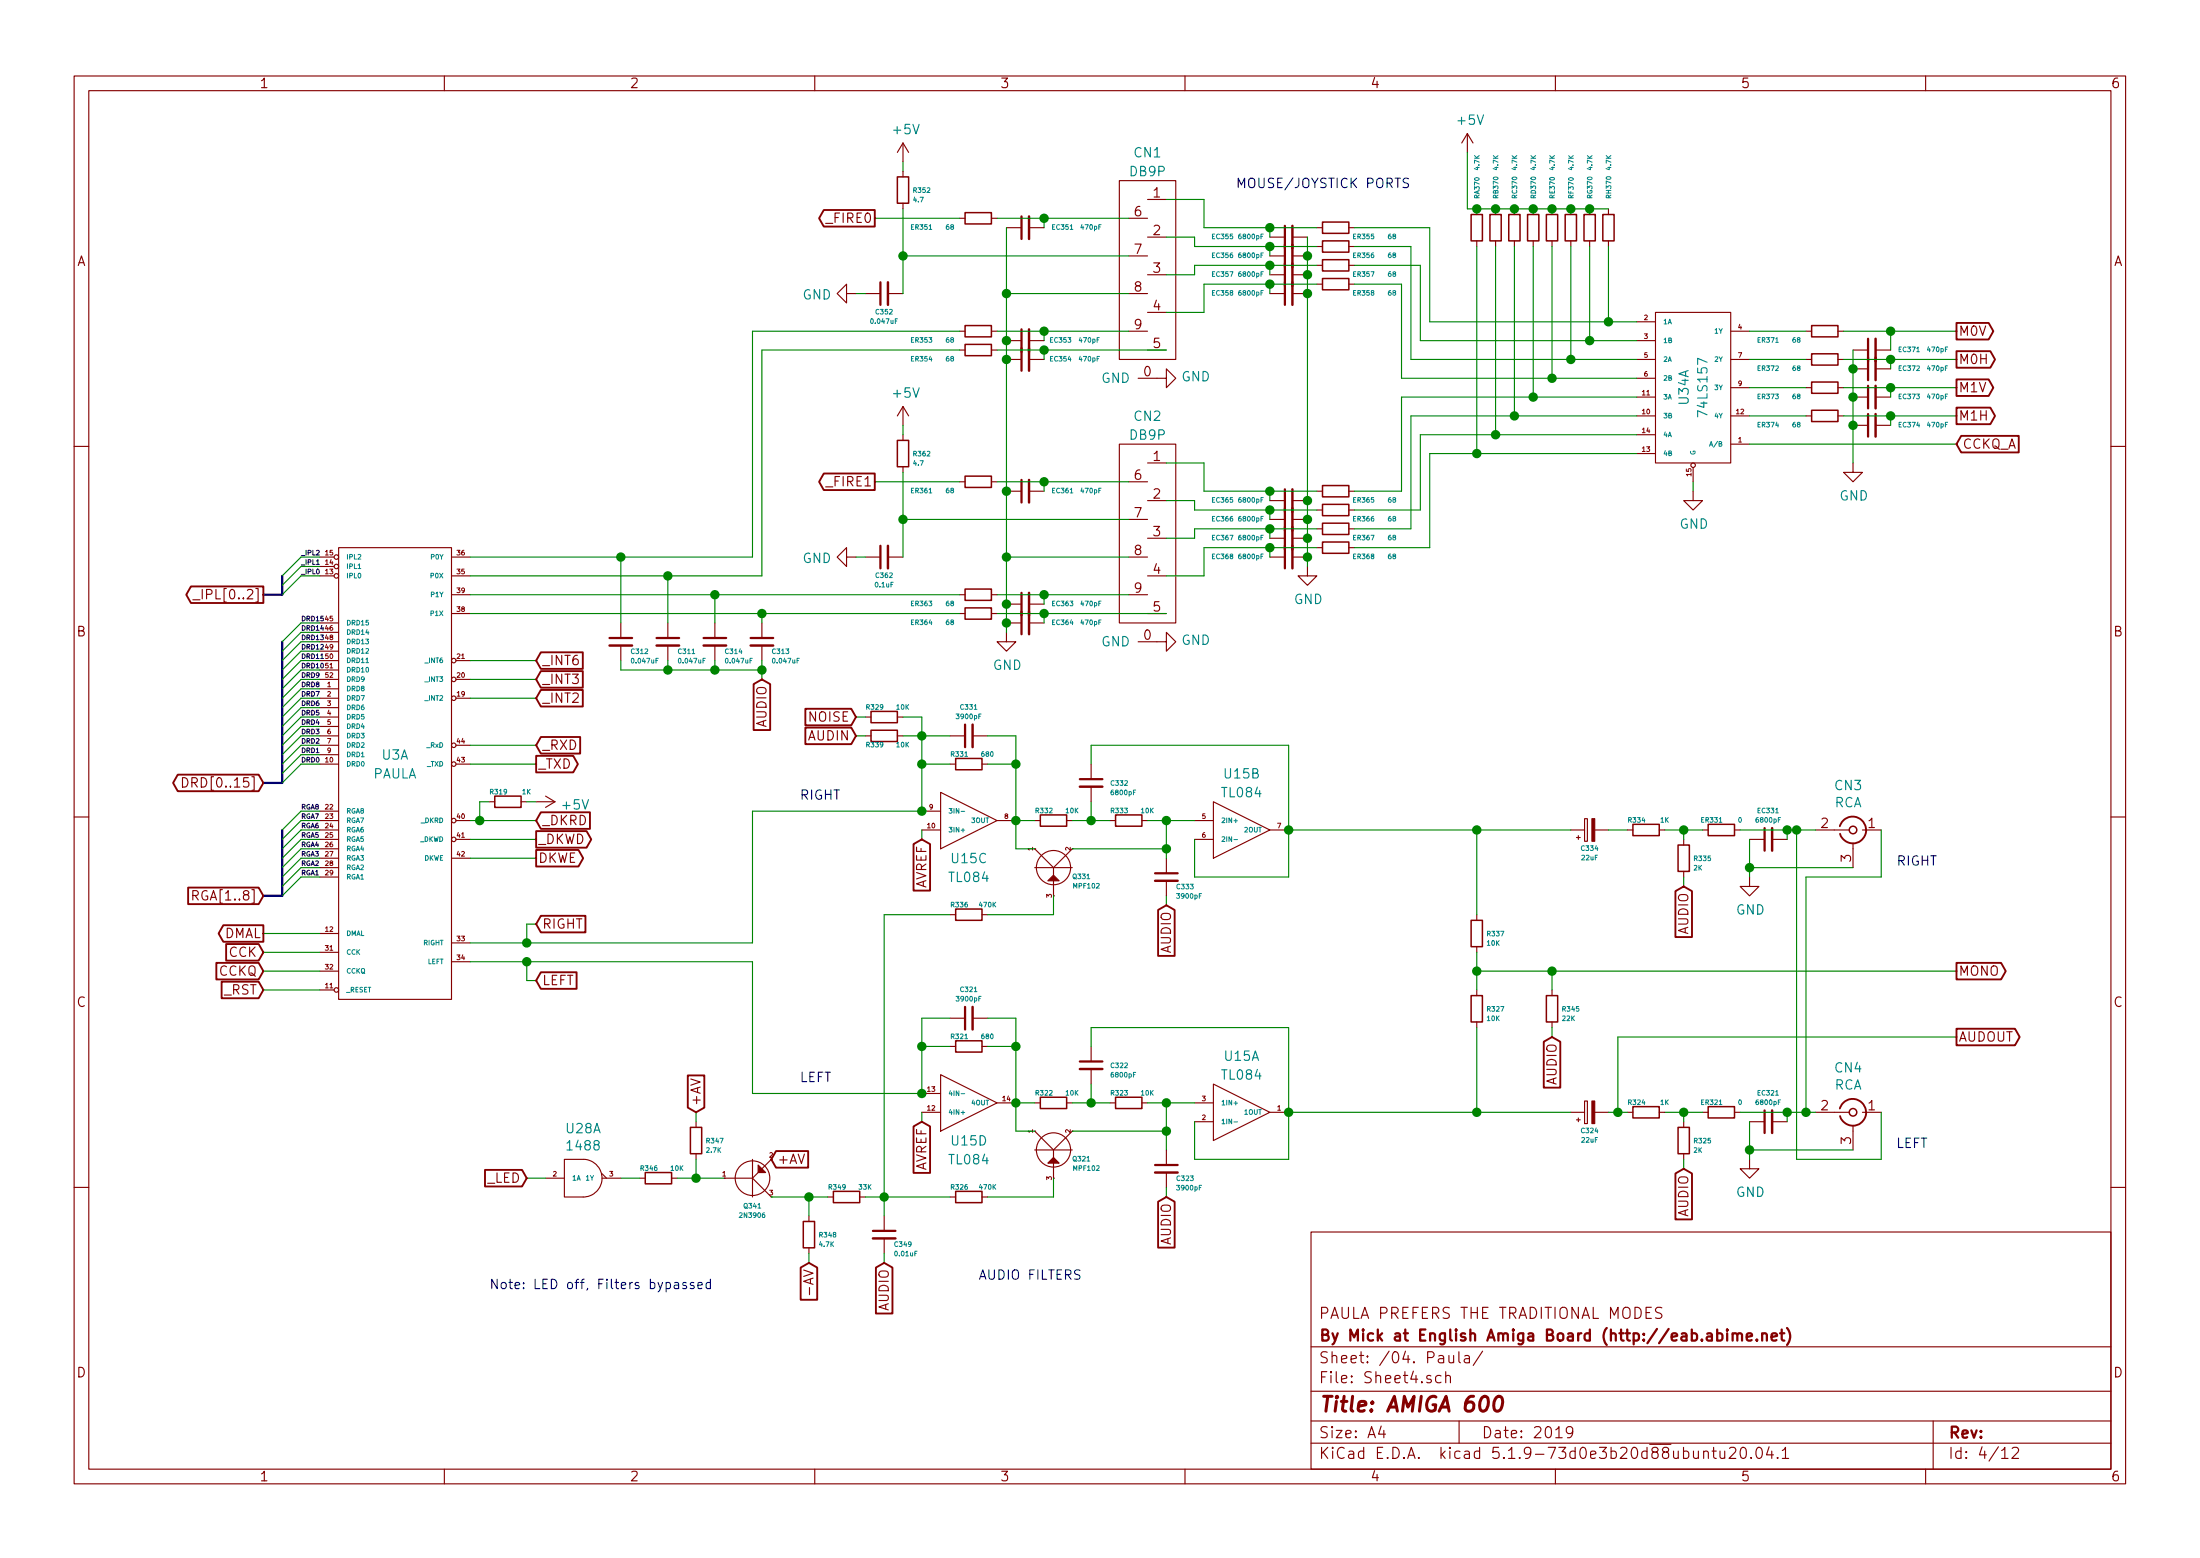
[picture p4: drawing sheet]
<svg xmlns="http://www.w3.org/2000/svg" width="297mm" height="210mm" viewBox="0 0 297 210" stroke-linecap="round" stroke-linejoin="round" font-family="sans-serif">
<g fill="none" stroke="#840000" stroke-width=".15">
<path d="M10 10.3h277v189.9h-277zM12 12.2h273v186.1h-273zM60 10.3v1.9M110 10.3v1.9M121.9 19.3v2.5M121.9 19.3l-.7 1.3M121.9 19.3l.8 1.3M160 10.3v1.9M198.1 18l-.7 1.3M198.1 18v2.6M198.1 18l.8 1.3M210 10.3v1.9"/>
<path d="M260 10.3v1.9M114.3 39.6v-1.3l-1.3 1.3 1.3 1.3v-1.3h1.3M116.8 39.6h2.1M119.9 39.6h2M121.9 23.1v.8M121.9 27.4v.8M129.5 29.5h.8M133.9 29.5h.7M135.9 30.7h2M138.9 30.7h2.1M151.1 24.4h7.6v24.1h-7.6zM152.4 34.5h2.5"/>
<path d="M152.4 29.5h2.5M152.4 39.6h2.5M154.9 37.1h2.6M154.9 32h2.6M154.9 26.9h2.6M171.4 37.1h2.1M171.4 34.5h2.1M171.4 32h2.1M171.4 39.6h2.1M174.5 37.1h2M174.5 34.5h2M174.5 32h2"/>
<path d="M174.5 39.6h2M177.8 38.3h.8M177.8 35.8h.8M177.8 33.3h.8M177.8 30.7h.8M182.1 38.3h.8M182.1 35.8h.8M182.1 33.3h.8M182.1 30.7h.8M199.4 28.2v.8M199.4 32.5v.8M201.9 28.2v.8"/>
<path d="M201.9 32.5v.8M204.5 28.2v.8M204.5 32.5v.8M207 28.2v.8M207 32.5v.8M209.5 28.2v.8M209.5 32.5v.8M212.1 28.2v.8M212.1 32.5v.8M214.6 28.2v.8M214.6 32.5v.8M217.2 28.2v.8"/>
<path d="M217.2 32.5v.8M121.9 54.9v2.5M121.9 58.7v.7M121.9 54.9l-.7 1.2M121.9 54.9l.8 1.2M129.5 47.2h.8M129.5 44.7h.8M133.9 47.2h.7M133.9 44.7h.7M135.9 48.5h2M135.9 46h2M138.9 48.5h2.1"/>
<path d="M138.9 46h2.1M151.1 59.9h7.6v24.2h-7.6zM152.4 44.7h2.5M153.7 51h3.8v-1.2l1.2 1.2-1.2 1.3v-1.3M154.9 47.2h2.6M154.9 42.2h2.6M221 53.6h2.5M221 48.5h2.5M221 56.1h2.5M221 51h2.5M221 46h2.5M221 58.7h2.5"/>
<path d="M221 43.4h2.5M223.5 42.2h10.2v20.3h-10.2zM233.7 44.7h2.5M233.7 48.5h2.5M233.7 52.3h2.5M233.7 56.1h2.5M233.7 59.9h2.5M243.8 44.7h.8M243.8 48.5h.8M243.8 52.3h.8M243.8 56.1h.8M248.2 44.7h.7"/>
<path d="M248.2 48.5h.7M248.2 52.3h.7M248.2 56.1h.7M250.2 49.8h2M250.2 47.2h2M250.2 57.4h2M250.2 53.6h2M253.2 49.8h2.1M253.2 47.2h2.1M253.2 57.4h2.1M253.2 53.6h2.1M10 60.2h2"/>
<path d="M43.2 75.2h1.9M43.2 77.7h1.9M43.2 76.4h1.9M45.7 73.9h15.3v61h-15.3zM61 75.2h2.5M61 77.7h2.5M114.3 75.2v-1.3l-1.3 1.3 1.3 1.2v-1.2h1.3M116.8 75.2h2.1M119.9 75.2h2M121.9 63v.7M129.5 65h.8M133.9 65h.7"/>
<path d="M135.9 66.3h2M138.9 66.3h2.1M152.4 75.2h2.5M152.4 70.1h2.5M152.4 65h2.5M154.9 72.6h2.6M154.9 67.6h2.6M154.9 62.5h2.6M154.9 77.7h2.6M171.4 75.2h2.1M171.4 72.6h2.1M171.4 70.1h2.1"/>
<path d="M171.4 67.6h2.1M174.5 75.2h2M174.5 72.6h2M174.5 70.1h2M174.5 67.6h2M176.5 76.4v1.3h1.3l-1.3 1.3-1.2-1.3h1.2M177.8 66.3h.8M177.8 73.9h.8M177.8 71.4h.8M177.8 68.8h.8M182.1 66.3h.8M182.1 73.9h.8"/>
<path d="M182.1 71.4h.8M182.1 68.8h.8M221 61.2h2.5M228.6 66.3v1.3h1.3l-1.3 1.2-1.3-1.2h1.3M228.6 63.1v1.9M250.2 62.5v1.2h1.3l-1.3 1.3-1.3-1.3h1.3M285 60.2h2M26 80.9h1M43.2 99.3h2.5M43.2 96.8h2.5M43.2 84.1h2.5M43.2 86.6h2.5"/>
<path d="M43.2 93h2.5M43.2 94.2h2.5M43.2 91.7h2.5M43.2 89.1h2.5M43.2 95.5h2.5M43.2 85.3h2.5M43.2 87.9h2.5M43.2 98h2.5M43.2 90.4h2.5M61 82.8h2.5M61 80.3h2.5M61.6 94.2h1.9"/>
<path d="M61.6 91.7h1.9M61.6 89.1h1.9M83.8 84.1v2M83.8 87.1v2M90.2 84.1v2M90.2 87.1v2M96.5 84.1v2M96.5 87.1v2M102.9 84.1v2M102.9 87.1v2M116.8 99.3h.8M116.8 96.8h.8"/>
<path d="M121.2 99.3h.7M121.2 96.8h.7M128.3 99.3h2M129.5 82.8h.8M129.5 80.3h.8M131.3 99.3h2M133.9 82.8h.7M133.9 80.3h.7M135.9 85.3v1.3h1.3l-1.3 1.3-1.3-1.3h1.3M135.9 81.5h2M135.9 84.1h2M138.9 81.5h2.1"/>
<path d="M138.9 84.1h2.1M152.4 80.3h2.5M153.7 86.6h3.8v-1.3l1.2 1.3-1.2 1.3v-1.3M154.9 82.8h2.6M10 110.3h2M24.6 104.9a.64 .64 0 0 1 .8 .7 .64 .64 0 0 1-.8 .6zM43.2 110.7h2.5M43.2 103.1h2.5M43.2 113.3h2.5M43.2 112h2.5M43.2 109.5h2.5M43.2 114.5h2.5"/>
<path d="M43.2 115.8h2.5M43.2 117.1h2.5M43.2 118.4h2.5M43.2 100.6h2.5M43.2 101.8h2.5M61 115.8h2.5M61.6 110.7h1.9M61.6 103.1h1.9M61.6 113.3h1.9M61.6 100.6h1.9M66 108.2h.8M70.4 108.2h.7"/>
<path d="M72.4 108.2h2.5M73.7 107.4l1.2 .8M74.9 108.2l-1.2 .8M124.5 112h2.5M124.5 109.5h2.5M127 106.9l7.6 3.8-7.6 3.8zM128.3 103.1h.7M132.6 103.1h.7M134.6 110.7h2.6M139.7 117.1h5.1zM139.7 110.7h.8M139.7 114.5l2.5 2.6"/>
<path d="M142.2 117.1v3.8M144 110.7h.8M144.8 114.5l-2.6 2.6M147.3 103.1v2.1M147.3 106.2v2M149.9 110.7h.7M154.2 110.7h.7M157.5 115.8v2.1M157.5 118.9v2M161.3 110.7h2.5M161.3 113.3h2.5M163.8 108.2l7.6 3.8-7.6 3.8z"/>
<path d="M171.4 112h2.6M212.1 112h1.8M212.9 113h.5M213.1 112.8v.5M213.9 110.5h.4v3h-.4zM215.3 112h1.9M219.7 112h.8M224 112h.8M227.3 113.3v.7M227.3 117.6v.8M229.9 112h.7M234.2 112h.7"/>
<path d="M236.2 118.4v1.2h1.3l-1.3 1.3-1.3-1.3h1.3M236.2 113.3h2.1M239.3 113.3h2M245.1 112h4.6M250.2 113.8v3.3M251.5 112h2.5M285 110.3h2M26 120.8h.5a.34 .34 0 0 0 .3-.3 .34 .34 0 0 0-.3-.3h-.5v1.3M43.2 133.6h1.9M43.2 126h2.5M43.2 128.5h2.5M43.2 131.1h2.5"/>
<path d="M61 127.2h2.5M61 129.8h2.5M128.3 123.4h.7M128.3 137.4h2M131.3 137.4h2M132.6 123.4h.7M199.4 123.4v.8M199.4 127.8v.7M199.4 133.6v.8M199.4 137.9v.8M209.5 133.6v.8M209.5 137.9v.8"/>
<path d="M73.7 159h2.5M76.2 156.5h2.5a2.54 2.54 0 0 1 2.6 2.5 2.54 2.54 0 0 1-2.6 2.5h-2.5zM81.3 159h2.5M81.3 158.4l.6 .6M86.4 159h.7M90.7 159h.7M94 151.4v.7M94 155.7v.8M97.8 159h3.8M101.6 156.5v5zM101.6 159l2.5 2.5M104.1 156.5l-2.5 2.5"/>
<path d="M124.5 150.1h2.5M124.5 147.6h2.5M127 145l7.6 3.8-7.6 3.8zM128.3 141.2h.7M132.6 141.2h.7M134.6 148.8h2.6M139.7 155.2h5.1zM139.7 148.8h.8M139.7 152.6l2.5 2.6M142.2 155.2v3.8M144 148.8h.8M144.8 152.6l-2.6 2.6"/>
<path d="M147.3 141.2v2.1M147.3 144.3v2M149.9 148.8h.7M154.2 148.8h.7M157.5 155.2v2M157.5 158.2v2.1M161.3 148.8h2.5M161.3 151.4h2.5M163.8 146.3l7.6 3.8-7.6 3.8zM171.4 150.1h2.6M212.1 150.1h1.8M212.9 151.1h.5"/>
<path d="M213.1 150.9v.5M213.9 148.6h.4v3h-.4zM215.3 150.1h1.9M219.7 150.1h.8M224 150.1h.8M227.3 151.4v.7M227.3 155.7v.8M229.9 150.1h.7M234.2 150.1h.7M236.2 156.5v1.2h1.3l-1.3 1.3-1.3-1.3h1.3M236.2 151.4h2.1M239.3 151.4h2"/>
<path d="M245.1 150.1h4.6M250.2 151.9v3.3M251.5 150.1h2.5M10 160.2h2M109.2 164.1v.7M109.2 168.4v.8M111.8 161.5h.7M116.1 161.5h.7M119.4 164.1v2M119.4 167.1v2.1M128.3 161.5h.7M132.6 161.5h.7"/>
<path d="M177 166.3h108v32h-108zM224.4 176.5l-.2-.1-.5 .1a.35 .35 0 0 0-.2 .4 .35 .35 0 0 0 .3 .2 .62 .62 0 0 1 .6 .4 .37 .37 0 0 1-.3 .4l-.6-.1M285 160.2h2M60 198.3v1.9M110 198.3v1.9M160 198.3v1.9M177 194.8h108M177 191.8h108M177 187.8h108M177 181.8h108M186.5 192.5l-.4 1h1M186.8 193v1"/>
<path d="M194.6 185.7a.48 .48 0 0 0-.8 .2v.4a.48 .48 0 0 0 .8 .2M195.2 185.7a.38 .38 0 0 1 .6 .1v.8M195.2 185.1v1.5M195.6 182.9l.1 .9a.43 .43 0 0 0 .6 0M196.3 182.9v1M197 182.4v1.3l.2 .2M197 191.8v3M197.8 183l.1-.1 .4 .1 .1 .9M198.4 183.3l-.5 .1-.2 .2 .1 .2 .1 .1 .5-.1M200.2 182.3l-1.3 2M210 198.3v1.9M210.1 194h.8"/>
<path d="M212.3 193.2l-.2 .3h-.3l-.3-.3v-.4l.1-.2 .5-.1 .2 .2a1.19 1.19 0 0 1-.2 1.2l-.5 .1M230 196a.38 .38 0 0 1 .7 0v.8M230 195.8v1M231.2 195.8h.5M231.4 195.3v1.3v.1l.3 .1M232.2 195.8l.1 .9a.4 .4 0 0 0 .6 0M232.9 195.8v1M233.5 195.5l.2-.2 .5 .1a.4 .4 0 0 1 .1 .6l-.8 .8h.9M235.2 195.4a.37 .37 0 0 1 .5 .2l.1 .3a.72 .72 0 0 1-.4 .9l-.3-.1a1.26 1.26 0 0 1 .1-1.3zM236.4 196.7v.1v-.1v.1M237.3 195.4a.36 .36 0 0 1 .6 .2 .77 .77 0 0 1-.5 1.2 1 1 0 0 1-.1-1.4zM238.9 195.2l-.4 1.1h.9"/>
<path d="M239.2 195.8v1M240 196.7h.1l-.1 .1-.1-.1h.1v.1M240.6 195.8l.3-.3 .2-.2v1.5M240.6 196.8h.9M260 198.3v1.9M261 191.8v6.5M270.3 195.8l.3-.3 .1-.2v1.5M270.3 196.8h.8M271.7 195.5l.2-.2 .5 .1a.4 .4 0 0 1 .1 .6l-.9 .8h.9"/>
<circle cx="45.4" cy="75.2" r=".3"/>
<circle cx="45.4" cy="77.7" r=".3"/>
<circle cx="45.4" cy="76.4" r=".3"/>
<circle cx="228.6" cy="62.8" r=".3"/>
<circle cx="61.3" cy="89.1" r=".3"/>
<circle cx="61.3" cy="91.7" r=".3"/>
<circle cx="61.3" cy="94.2" r=".3"/>
<circle cx="61.3" cy="113.3" r=".3"/>
<circle cx="61.3" cy="110.7" r=".3"/>
<circle cx="61.3" cy="103.1" r=".3"/>
<circle cx="61.3" cy="100.6" r=".3"/>
<circle cx="142.2" cy="117.1" r="2.31"/>
<circle cx="45.4" cy="133.6" r=".3"/>
<circle cx="101.6" cy="159" r="2.34"/>
<circle cx="142.2" cy="155.2" r="2.31"/>
</g>
<path d="M202 188.6a.46 .46 0 0 1 .5-.2 .46 .46 0 0 1 .3 .4 1.3 1.3 0 0 1-.5 1.6 .45 .45 0 0 1-.6-.3 1.62 1.62 0 0 1 .3-1.5z" fill="none" stroke="#840000" stroke-width=".41"/>
<g fill="none" stroke="#840000" stroke-width=".3">
<path d="M118.9 38.1v3M137.9 29.2v3.1M173.5 30.5v10.6M137.9 44.4v5.6M252.2 45.7v5.6M252.2 52.1v3M252.2 55.9v3M118.9 73.7v3M137.9 64.8v3M173.5 66v10.7M82.3 86.1h3M88.6 86.1h3.1"/>
<path d="M95 86.1h3M101.3 86.1h3.1M130.3 97.8v3M137.9 80v5.6M145.8 105.2h3M156 117.9h3M238.3 111.8v3M130.3 135.9v3M145.8 143.3h3M156 157.2h3M238.3 149.9v3M117.9 166.1h3"/>
<path d="M233.2 179.4v.2l.1-.1-.1-.1v.2M233.2 179.9v1M233.9 179.9v1M237.9 179.9v1M240.3 179.9h.6M240.6 179.4v1.3l.2 .2h.1M241.3 179.2a1.71 1.71 0 0 1 0 2.3M231.9 180a.48 .48 0 0 1 .6 .1l.1 .1-.1 .6a.48 .48 0 0 1-.6 0M233.9 180.1a.38 .38 0 0 1 .7 0v.8M234.6 180.1l.2-.2 .3 .1 .1 .9M235.8 180.4l.8-.1-.1-.3-.4-.1-.3 .2 .1 .7 .2 .1 .4-.1M237.2 180.8h.1l-.1 .1-.1-.1h.1v.1"/>
<path d="M237.9 180.1a.38 .38 0 0 1 .7 0v.8M239.2 180.4l.7-.1v-.3l-.5-.1-.2 .2 .1 .7 .1 .1 .5-.1"/>
</g>
<g fill="none" stroke="#840000" stroke-width=".2">
<path d="M121.2 23.9h1.5v3.5h-1.5zM130.3 28.7h3.6v1.5h-3.6zM178.6 37.6h3.5v1.5h-3.5zM178.6 35h3.5v1.6h-3.5zM178.6 32.5h3.5v1.5h-3.5zM178.6 30h3.5v1.5h-3.5zM198.6 29h1.6v3.5h-1.6zM201.2 29h1.5v3.5h-1.5zM203.7 29h1.5v3.5h-1.5zM206.2 29h1.6v3.5h-1.6zM208.8 29h1.5v3.5h-1.5zM211.3 29h1.6v3.5h-1.6z"/>
<path d="M213.9 29h1.5v3.5h-1.5zM216.4 29h1.5v3.5h-1.5zM121.2 59.4h1.5v3.6h-1.5zM130.3 46.5h3.6v1.5h-3.6zM130.3 43.9h3.6v1.6h-3.6zM244.6 43.9h3.6v1.6h-3.6zM244.6 47.7h3.6v1.6h-3.6zM244.6 51.6h3.6v1.5h-3.6zM244.6 55.4h3.6v1.5h-3.6zM130.3 64.3h3.6v1.5h-3.6zM130.3 79.5h3.6v1.5h-3.6zM178.6 65.5h3.5v1.6h-3.5z"/>
<path d="M178.6 73.1h3.5v1.6h-3.5zM178.6 70.6h3.5v1.5h-3.5zM178.6 68.1h3.5v1.5h-3.5zM117.6 98.5h3.6v1.6h-3.6zM117.6 96h3.6v1.5h-3.6zM130.3 82h3.6v1.6h-3.6zM66.8 107.4h3.6v1.6h-3.6zM129 102.4h3.6v1.5h-3.6zM140.5 110h3.5v1.5h-3.5zM150.6 110h3.6v1.5h-3.6zM220.5 111.2h3.5v1.6h-3.5zM226.6 114h1.5v3.6h-1.5z"/>
<path d="M230.6 111.2h3.6v1.6h-3.6zM129 122.7h3.6v1.5h-3.6zM198.6 124.2h1.6v3.6h-1.6zM198.6 134.4h1.6v3.5h-1.6zM208.8 134.4h1.5v3.5h-1.5zM87.1 158.2h3.6v1.6h-3.6zM93.2 152.1h1.5v3.6h-1.5zM129 140.5h3.6v1.5h-3.6zM140.5 148.1h3.5v1.5h-3.5zM150.6 148.1h3.6v1.5h-3.6zM220.5 149.3h3.5v1.6h-3.5zM226.6 152.1h1.5v3.6h-1.5z"/>
<path d="M230.6 149.3h3.6v1.6h-3.6zM108.5 164.8h1.5v3.6h-1.5zM112.5 160.8h3.6v1.5h-3.6zM129 160.8h3.6v1.5h-3.6z"/>
<circle cx="250.2" cy="112" r=".51"/>
<circle cx="250.2" cy="150.1" r=".51"/>
</g>
<g fill="none" stroke="#840000" stroke-width=".33">
<path d="M119.9 38.1v3M138.9 29.2v3.1M174.5 30.5v10.6M138.9 44.4v5.6M253.2 45.7v5.6M253.2 52.1v3M253.2 55.9v3M119.9 73.7v3M138.9 64.8v3M174.5 66v10.7M82.3 87.1h3M88.6 87.1h3.1"/>
<path d="M95 87.1h3M101.3 87.1h3.1M131.3 97.8v3M138.9 80v5.6M145.8 106.2h3M156 118.9h3M239.3 111.8v3M131.3 135.9v3M145.8 144.3h3M156 158.2h3M239.3 149.9v3M117.9 167.1h3"/>
</g>
<path d="M48.3 76.7h.4M230.8 60.2l.2-.6 .2 .6M129.8 112h.5M129.8 109.5h.5M166.6 110.8h.5M166.6 113.3h.5M129.8 150.1h.5M129.8 147.6h.5M166.6 151.4h.5M166.6 148.9h.5" fill="none" stroke="#008484" stroke-width=".14"/>
<g fill="#840000" stroke="#840000" stroke-width=".15">
<path d="M214.9 110.5h.4v3h-.4z"/>
<path d="M214.9 148.6h.4v3h-.4z"/>
<path d="M142.2 156.2l.8 .8h-1.5z"/>
<path d="M142.2 118.1l.8 .8h-1.5z"/>
<path d="M102.4 157.2l1 1h-1z"/>
</g>
<g fill="none" stroke="#840000" stroke-width=".25">
<path d="M111.2 28.3h6.9v2.3h-6.9l-.6-1.1zM264.2 43.6h4.3l.6 1.1-.6 1.1h-4.3zM264.2 47.4h4.5l.7 1.1-.7 1.1h-4.5zM264.2 51.2h4.3l.6 1.1-.6 1.1h-4.3zM264.2 55h4.5l.7 1.1-.7 1.1h-4.5zM264.8 58.8h7.8v2.3h-7.8l-.6-1.2zM25.8 79.1h9.8v2.3h-9.8l-.7-1.1zM111.2 63.9h6.9v2.2h-6.9l-.6-1.1zM73 88h5.7v2.3h-5.7l-.6-1.2zM73 93.1h5.7v2.2h-5.7l-.6-1.1zM73 90.6h5.7v2.2h-5.7l-.6-1.1zM73 99.5h5.3v2.2h-5.3l-.6-1.1z"/>
<path d="M101.8 92.3l1.1-.6 1.1 .6v6.2h-2.2zM108.7 98.2h6.2l.7 1.1-.7 1.1h-6.2zM108.7 95.7h6.2l.7 1.1-.7 1.1h-6.2zM24 104.5h10.9l.7 1.2-.7 1.1h-10.9l-.6-1.1zM25.4 119.8h9.5l.7 1.1-.7 1.1h-9.5zM72.4 114.7h5.7l.6 1.1-.6 1.1h-5.7zM72.4 112.2h6.8l.6 1.1-.6 1.1h-6.8zM72.4 102h5l.6 1.1-.6 1.1h-5zM73 109.6h6.7v2.3h-6.7l-.6-1.2zM123.3 113.9l1.2-.6 1.1 .6v6.3h-2.3zM248.4 111.5a1.8 1.8 0 0 1 2-1.3 1.8 1.8 0 0 1 1.5 1.8M252 112a1.8 1.8 0 0 1-1.6 1.8 1.8 1.8 0 0 1-2-1.3"/>
<path d="M29.2 129.9h5.7l.7 1.2-.7 1.1h-5.7zM29.9 132.5h5l.7 1.1-.7 1.1h-5zM30.1 124.9h5.5v2.2h-5.5l-.6-1.1zM30.5 127.4h4.4l.7 1.1-.7 1.1h-4.4zM73 123.6h6v2.2h-6l-.6-1.1zM73 131.2h4.9v2.2h-4.9l-.6-1.1zM156.4 122.8l1.1-.6 1.1 .6v6.2h-2.2zM226.2 120.3l1.1-.7 1.1 .7v6.2h-2.2zM264.2 138.8h7.9l.6 1.1-.6 1.2h-7.9zM264.2 129.9h6l.6 1.2-.6 1.1h-6zM65.5 157.9h5l.6 1.1-.6 1.1h-5zM92.9 145.1h2.2v4.4l-1.1 .6-1.1-.6z"/>
<path d="M104.8 155.3h4.3v2.3h-4.3l-.7-1.1zM123.3 152l1.2-.6 1.1 .6v6.3h-2.3zM208.4 140.6l1.1-.7 1.2 .7v6.2h-2.3zM226.2 158.4l1.1-.7 1.1 .7v6.2h-2.2zM248.4 149.6a1.8 1.8 0 0 1 2-1.3 1.8 1.8 0 0 1 1.5 1.8M252 150.1a1.8 1.8 0 0 1-1.6 1.8 1.8 1.8 0 0 1-2-1.3M108.1 171.1l1.1-.7 1.1 .7v4.3h-2.2zM118.3 171.1l1.1-.7 1.1 .7v6.2h-2.2zM156.4 162.2l1.1-.7 1.1 .7v6.2h-2.2z"/>
</g>
<path d="M38.1 77.7v2.6h-2.5M38.1 86.6v19.1h-2.5M38.1 112v8.9h-2.5" fill="none" stroke="#000084" stroke-width=".3"/>
<g fill="none" stroke="#008400" stroke-width=".15">
<path d="M115.6 39.6h1.2M118.1 29.5h11.4M121.9 21.8v1.3M121.9 28.2v11.4M121.9 34.5h30.5M134.6 29.5h17.8M135.9 30.7v54.6M135.9 39.6h16.5M141 29.5v1.2M157.5 32h3.8v1.3h16.5M157.5 26.9h5.1v3.8h15.2M171.4 30.7v1.3"/>
<path d="M171.4 33.3v1.2M171.4 35.8v1.3M171.4 38.3v1.3M176.5 32v44.4M177.8 35.8h-16.5v1.3h-3.8M177.8 38.3h-15.2v3.9h-5.1M182.9 38.3h6.3v12.7h31.8M182.9 33.3h7.6v15.2h30.5M182.9 35.8h8.9v10.2h29.2M182.9 30.7h10.1v12.7h28M198.1 20.6v7.6h19.1M199.4 33.3v27.9"/>
<path d="M201.9 33.3v25.4M204.5 33.3v22.8M207 33.3v20.3M209.5 33.3v17.7M212.1 33.3v15.2M214.6 33.3v12.7M217.2 33.3v10.1M121.9 57.4v1.3M129.5 44.7h-27.9v30.5h-38.1M129.5 47.2h-26.6v30.5h-39.4M134.6 44.7h17.8M134.6 47.2h22.9"/>
<path d="M141 44.7v1.3M141 47.2v1.3M221 56.1h-30.5v15.3h-7.6M221 53.6h-31.8v12.7h-6.3M221 58.7h-29.2v10.1h-8.9M236.2 44.7h7.6M236.2 48.5h7.6M236.2 56.1h7.6M236.2 52.3h7.6M236.2 59.9h28M248.9 44.7h15.3M248.9 48.5h15.3"/>
<path d="M248.9 56.1h15.3M248.9 52.3h15.3M250.2 47.2v15.3M255.3 44.7v2.5M255.3 48.5v1.3M255.3 52.3v1.3M255.3 56.1v1.3M43.2 77.7h-2.6l-2.5 2.6M43.2 75.2h-2.6l-2.5 2.5M43.2 76.4h-2.6l-2.5 2.6M83.8 75.2v8.9M90.2 77.7v6.4"/>
<path d="M115.6 75.2h1.2M118.1 65h11.4M121.9 63.7v11.5M121.9 70.1h30.5M134.6 65h17.8M135.9 75.2h16.5M141 65v1.3M157.5 67.6h3.8v1.2h16.5M157.5 62.5h5.1v3.8h15.2M171.4 66.3v1.3M171.4 68.8v1.3M171.4 71.4v1.2"/>
<path d="M171.4 73.9v1.3M177.8 71.4h-16.5v1.2h-3.8M177.8 73.9h-15.2v3.8h-5.1M221 61.2h-28v12.7h-10.1M228.6 65v1.3M43.2 90.4h-2.6l-2.5 2.6M43.2 96.8h-2.6l-2.5 2.5M43.2 99.3h-2.6l-2.5 2.5M43.2 87.9h-2.6l-2.5 2.5M43.2 98h-2.6l-2.5 2.6M43.2 95.5h-2.6l-2.5 2.5M43.2 94.2h-2.6l-2.5 2.6"/>
<path d="M43.2 93h-2.6l-2.5 2.5M43.2 91.7h-2.6l-2.5 2.5M43.2 89.1h-2.6l-2.5 2.6M43.2 86.6h-2.6l-2.5 2.5M43.2 85.3h-2.6l-2.5 2.6M43.2 84.1h-2.6l-2.5 2.5M63.5 82.8h66M63.5 80.3h66M63.5 94.2h8.9M63.5 91.7h8.9M63.5 89.1h8.9M83.8 89.1v1.3h19.1"/>
<path d="M90.2 89.1v1.3M96.5 80.3v3.8M96.5 89.1v1.3M102.9 82.8v1.3M102.9 89.1v2.6M115.6 96.8h1.2M115.6 99.3h1.2M121.9 96.8h2.6v12.7h-22.9v17.7h-38.1M121.9 99.3h6.4M133.3 99.3h3.9v15.2h2.5M134.6 82.8h22.9M134.6 80.3h17.8"/>
<path d="M141 80.3v1.2M141 82.8v1.3M43.2 112h-2.6l-2.5 2.5M43.2 114.5h-2.6l-2.5 2.6M43.2 110.7h-2.6l-2.5 2.6M43.2 103.1h-2.6l-2.5 2.6M43.2 118.4h-2.6l-2.5 2.5M43.2 100.6h-2.6l-2.5 2.5M43.2 109.5h-2.6l-2.5 2.5M43.2 117.1h-2.6l-2.5 2.5M43.2 113.3h-2.6l-2.5 2.5M43.2 115.8h-2.6l-2.5 2.6"/>
<path d="M43.2 101.8h-2.6l-2.5 2.6M63.5 110.7h8.9M63.5 103.1h8.9M63.5 100.6h8.9M63.5 113.3h8.9M63.5 115.8h8.9M66 108.2h-1.2v2.5M71.1 108.2h1.3M124.5 112v1.3M124.5 103.1h3.8M133.3 103.1h3.9M137.2 110.7h2.5"/>
<path d="M144.8 114.5h12.7M144.8 110.7h5.1M147.3 103.1v-2.5h26.7v17.8h-12.7v-5.1M147.3 108.2v2.5M154.9 110.7h6.4M157.5 110.7v5.1M174 112h38.1M199.4 112v11.4M217.2 112h2.5M224.8 112h5.1M227.3 112v1.3M227.3 118.4v1.2"/>
<path d="M234.9 112h10.2M236.2 113.3v5.1M236.2 117.1h14M241.3 112v1.3M242.6 112v44.5h11.4v-6.4M254 112v6.4h-10.2v31.7M35.6 131.1h7.6M35.6 126h7.6M35.6 128.5h7.6M35.6 133.6h7.6M63.5 129.8h38.1v17.8h22.9v-10.2h3.8M71.1 129.8v2.5h1.3"/>
<path d="M72.4 124.7h-1.3v2.5M128.3 123.4h-8.9v40.7M133.3 137.4h3.9v15.2h2.5M142.2 120.9v2.5h-8.9M157.5 120.9v1.3M199.4 128.5v5.1M199.4 138.7v11.4M199.4 131.1h64.8M209.5 131.1v2.5M209.5 138.7v1.2M264.2 139.9h-45.8v10.2M71.1 159h2.6"/>
<path d="M83.8 159h2.6M91.4 159h6.4M94 150.1v1.3M94 156.5v2.5M124.5 150.1v1.3M124.5 141.2h3.8M133.3 141.2h3.9M137.2 148.8h2.5M142.2 159v2.5h-8.9M144.8 152.6h12.7M144.8 148.8h5.1M147.3 141.2v-2.5h26.7v17.8h-12.7v-5.1"/>
<path d="M147.3 146.3v2.5M154.9 148.8h6.4M157.5 148.8v6.4M174 150.1h38.1M217.2 150.1h2.5M224.8 150.1h5.1M227.3 150.1v1.3M227.3 156.5v1.2M234.9 150.1h10.2M236.2 151.4v5.1M236.2 155.2h14M241.3 150.1v1.3"/>
<path d="M104.1 161.5h7.7M109.2 161.5v2.6M109.2 169.2v1.2M116.8 161.5h11.5M119.4 169.2v1.2M157.5 160.3v1.2"/>
</g>
<path d="M42.7 76.2h.4" fill="none" stroke="#000" stroke-width=".14"/>
<path d="M167.2 25.3v-1.3l.4 1 .4-1v1.3M91.1 173.1h.5v.8M91.6 173.4h-.4l-.2 .2 .1 .3h.5M92.7 173.1a.31 .31 0 0 0-.5 .1v.2l.3 .1 .2 .2v.2h-.2h-.3M93.7 173.1a.31 .31 0 0 0-.5 .1l.1 .2 .2 .1 .3 .2-.3 .2h-.3M94.2 173.5l.6-.1v-.3h-.4l-.2 .1 .1 .7h.5M95.9 173.1h-.3l-.3 .2v.4l.1 .2h.5M95.9 172.6v1.3" fill="none" stroke="#0000c2" stroke-width=".15"/>
<g fill="#008400" stroke="#008400" stroke-width=".25">
<circle cx="119.4" cy="161.5" r=".51"/>
<circle cx="209.6" cy="28.2" r=".51"/>
<circle cx="176.5" cy="37.1" r=".51"/>
<circle cx="207" cy="28.2" r=".51"/>
<circle cx="137.2" cy="141.2" r=".51"/>
<circle cx="243.8" cy="150.1" r=".51"/>
<circle cx="176.5" cy="39.6" r=".51"/>
<circle cx="124.5" cy="147.6" r=".51"/>
<circle cx="204.5" cy="28.2" r=".51"/>
<circle cx="176.5" cy="70.1" r=".51"/>
<circle cx="201.9" cy="28.2" r=".51"/>
<circle cx="176.5" cy="75.2" r=".51"/>
<circle cx="176.5" cy="72.6" r=".51"/>
<circle cx="212.1" cy="28.2" r=".51"/>
<circle cx="157.5" cy="114.5" r=".51"/>
<circle cx="90.2" cy="90.4" r=".51"/>
<circle cx="96.5" cy="90.4" r=".51"/>
<circle cx="102.9" cy="90.4" r=".51"/>
<circle cx="83.8" cy="75.2" r=".51"/>
<circle cx="90.2" cy="77.7" r=".51"/>
<circle cx="96.5" cy="80.3" r=".51"/>
<circle cx="102.9" cy="82.8" r=".51"/>
<circle cx="121.9" cy="70.1" r=".51"/>
<circle cx="121.9" cy="34.5" r=".51"/>
<circle cx="176.5" cy="34.5" r=".51"/>
<circle cx="227.3" cy="150.1" r=".51"/>
<circle cx="227.3" cy="112" r=".51"/>
<circle cx="109.2" cy="161.5" r=".51"/>
<circle cx="135.9" cy="81.5" r=".51"/>
<circle cx="94" cy="159" r=".51"/>
<circle cx="135.9" cy="84.1" r=".51"/>
<circle cx="135.9" cy="75.2" r=".51"/>
<circle cx="135.9" cy="48.5" r=".51"/>
<circle cx="135.9" cy="66.3" r=".51"/>
<circle cx="141" cy="80.3" r=".51"/>
<circle cx="201.9" cy="58.7" r=".51"/>
<circle cx="124.5" cy="109.5" r=".51"/>
<circle cx="199.4" cy="61.2" r=".51"/>
<circle cx="241.3" cy="112" r=".51"/>
<circle cx="141" cy="29.5" r=".51"/>
<circle cx="236.2" cy="155.2" r=".51"/>
<circle cx="241.3" cy="150.1" r=".51"/>
<circle cx="141" cy="44.7" r=".51"/>
<circle cx="236.2" cy="117.1" r=".51"/>
<circle cx="64.8" cy="110.7" r=".51"/>
<circle cx="209.6" cy="131.1" r=".51"/>
<circle cx="124.5" cy="99.3" r=".51"/>
<circle cx="141" cy="47.2" r=".51"/>
<circle cx="141" cy="65" r=".51"/>
<circle cx="124.5" cy="103.1" r=".51"/>
<circle cx="204.5" cy="56.1" r=".51"/>
<circle cx="71.1" cy="129.8" r=".51"/>
<circle cx="71.1" cy="127.2" r=".51"/>
<circle cx="141" cy="82.8" r=".51"/>
<circle cx="137.2" cy="103.1" r=".51"/>
<circle cx="157.5" cy="152.6" r=".51"/>
<circle cx="174" cy="150.1" r=".51"/>
<circle cx="255.3" cy="56.1" r=".51"/>
<circle cx="255.3" cy="52.3" r=".51"/>
<circle cx="255.3" cy="48.5" r=".51"/>
<circle cx="174" cy="112" r=".51"/>
<circle cx="255.3" cy="44.7" r=".51"/>
<circle cx="212.1" cy="48.5" r=".51"/>
<circle cx="157.5" cy="110.7" r=".51"/>
<circle cx="147.3" cy="110.7" r=".51"/>
<circle cx="171.5" cy="68.8" r=".51"/>
<circle cx="250.2" cy="57.4" r=".51"/>
<circle cx="124.5" cy="141.2" r=".51"/>
<circle cx="209.6" cy="51" r=".51"/>
<circle cx="135.9" cy="39.6" r=".51"/>
<circle cx="135.9" cy="46" r=".51"/>
<circle cx="199.4" cy="112" r=".51"/>
<circle cx="199.4" cy="131.1" r=".51"/>
<circle cx="199.4" cy="28.2" r=".51"/>
<circle cx="199.4" cy="150.1" r=".51"/>
<circle cx="171.5" cy="30.7" r=".51"/>
<circle cx="171.5" cy="33.3" r=".51"/>
<circle cx="171.5" cy="35.8" r=".51"/>
<circle cx="171.5" cy="38.3" r=".51"/>
<circle cx="171.5" cy="66.3" r=".51"/>
<circle cx="214.6" cy="28.2" r=".51"/>
<circle cx="250.2" cy="53.6" r=".51"/>
<circle cx="171.5" cy="71.4" r=".51"/>
<circle cx="250.2" cy="49.8" r=".51"/>
<circle cx="171.5" cy="73.9" r=".51"/>
<circle cx="218.4" cy="150.1" r=".51"/>
<circle cx="214.6" cy="46" r=".51"/>
<circle cx="242.6" cy="112" r=".51"/>
<circle cx="217.2" cy="43.4" r=".51"/>
<circle cx="157.5" cy="148.8" r=".51"/>
<circle cx="147.3" cy="148.8" r=".51"/>
<circle cx="137.2" cy="148.8" r=".51"/>
<circle cx="176.5" cy="67.6" r=".51"/>
<circle cx="207" cy="53.6" r=".51"/>
<circle cx="137.2" cy="110.7" r=".51"/>
</g>
<text font-size="2.8" fill="#840000" x="178" y="190.5">Title: AMIGA 600</text>
<g font-size="2.1" fill="#840000">
<text x="178" y="178">PAULA PREFERS THE TRADITIONAL MODES</text>
<text x="178" y="184">Sheet: /04. Paula/</text>
<text x="178" y="181">By Mick at English Amiga Board (http://eab.abime.net)</text>
<text x="178" y="186.7">File: Sheet4.sch</text>
<text x="178" y="196.9">KiCad E.D.A. kicad 5.1.9-73d0e3b20d88ubuntu20.04.1</text>
<text x="178" y="194.1">Size: A4</text>
<text x="200" y="194.1">Date: 2019</text>
<text x="263" y="194.1">Rev:</text>
<text x="263" y="196.9">Id: 4/12</text>
</g>
<g font-size="1.8" fill="#840000">
<text x="35" y="11.9">1</text>
<text x="85" y="11.9">2</text>
<text x="135" y="11.9">3</text>
<text x="185" y="11.9">4</text>
<text x="235" y="11.9">5</text>
<text x="285" y="11.9">6</text>
<text x="153.2" y="29.2">6</text>
<text x="155.7" y="26.7">1</text>
<text x="10.4" y="35.9">A</text>
<text x="111.9" y="30.1">_FIRE0</text>
<text x="153.2" y="34.3">7</text>
<text x="155.7" y="31.7">2</text>
<text x="285.4" y="35.9">A</text>
<text x="153.2" y="39.4">8</text>
<text x="155.7" y="36.8">3</text>
<text x="155.7" y="41.9">4</text>
<text x="153.2" y="44.4">9</text>
<text x="155.7" y="47">5</text>
<text x="264.4" y="45.3">M0V</text>
<text x="154.5" y="50.8">0</text>
<text x="264.4" y="49.1">M0H</text>
<text x="264.4" y="53">M1V</text>
<text x="264.4" y="56.8">M1H</text>
<text x="111.9" y="65.7">_FIRE1</text>
<text x="153.2" y="64.8">6</text>
<text x="155.7" y="62.2">1</text>
<text x="264.9" y="60.6">CCKQ_A</text>
<text x="153.2" y="69.8">7</text>
<text x="155.7" y="67.3">2</text>
<text x="153.2" y="74.9">8</text>
<text x="155.7" y="72.4">3</text>
<text x="155.7" y="77.5">4</text>
<text x="27.4" y="80.9">_IPL[0..2]</text>
<text x="153.2" y="80">9</text>
<text x="155.7" y="82.5">5</text>
<text x="10.4" y="85.9">B</text>
<text x="73.2" y="89.8">_INT6</text>
<text x="154.5" y="86.4">0</text>
<text x="285.4" y="85.9">B</text>
<text x="73.2" y="94.9">_INT2</text>
<text x="73.2" y="92.3">_INT3</text>
<text x="73.2" y="101.2">_RXD</text>
<text x="103.5" y="98.2" transform="rotate(-90 103.5 98.2)">AUDIO</text>
<text x="109.2" y="99.9">AUDIN</text>
<text x="109.3" y="97.4">NOISE</text>
<text x="25.8" y="106.3">DRD[0..15]</text>
<text x="72.6" y="103.8">_TXD</text>
<text x="72.6" y="113.9">_DKWD</text>
<text x="73.2" y="111.4">_DKRD</text>
<text x="245.9" y="111.8">2</text>
<text x="252.2" y="111.8">1</text>
<text x="72.6" y="116.5">DKWE</text>
<text x="249.9" y="116.3" transform="rotate(-90 249.9 116.3)">3</text>
<text x="26.7" y="121.5">RGA[1..8]</text>
<text x="73.2" y="125.3">RIGHT</text>
<text x="125.1" y="120.1" transform="rotate(-90 125.1 120.1)">AVREF</text>
<text x="29.6" y="131.7">CCKQ</text>
<text x="30.2" y="126.6">DMAL</text>
<text x="30.9" y="129.2">CCK</text>
<text x="158.1" y="128.6" transform="rotate(-90 158.1 128.6)">AUDIO</text>
<text x="228" y="126.1" transform="rotate(-90 228 126.1)">AUDIO</text>
<text x="264.4" y="131.7">MONO</text>
<text x="10.4" y="135.9">C</text>
<text x="30.3" y="134.2">_RST</text>
<text x="73.2" y="133">LEFT</text>
<text x="285.4" y="135.9">C</text>
<text x="264.4" y="140.6">AUDOUT</text>
<text x="94.6" y="149.3" transform="rotate(-90 94.6 149.3)">+AV</text>
<text x="210.2" y="146.4" transform="rotate(-90 210.2 146.4)">AUDIO</text>
<text x="245.9" y="149.9">2</text>
<text x="252.2" y="149.9">1</text>
<text x="249.9" y="154.4" transform="rotate(-90 249.9 154.4)">3</text>
<text x="65.8" y="159.6">_LED</text>
<text x="104.9" y="157.1">+AV</text>
<text x="125.1" y="158.2" transform="rotate(-90 125.1 158.2)">AVREF</text>
<text x="228" y="164.2" transform="rotate(-90 228 164.2)">AUDIO</text>
<text x="158.1" y="168" transform="rotate(-90 158.1 168)">AUDIO</text>
<text x="109.9" y="174.3" transform="rotate(-90 109.9 174.3)">-AV</text>
<text x="120" y="176.9" transform="rotate(-90 120 176.9)">AUDIO</text>
<text x="10.4" y="185.9">D</text>
<text x="285.4" y="185.9">D</text>
<text x="35" y="199.9">1</text>
<text x="85" y="199.9">2</text>
<text x="135" y="199.9">3</text>
<text x="185" y="199.9">4</text>
<text x="235" y="199.9">5</text>
<text x="285" y="199.9">6</text>
</g>
<g font-size="1.8" fill="#008484">
<text x="196.9" y="16.9">+5V</text>
<text x="120.7" y="18.1">+5V</text>
<text x="152.6" y="23.8">DB9P</text>
<text x="153.2" y="21.3">CN1</text>
<text x="108.4" y="40.4">GND</text>
<text x="120.7" y="53.7">+5V</text>
<text x="148.7" y="51.7">GND</text>
<text x="159.5" y="51.5">GND</text>
<text x="152.6" y="59.4">DB9P</text>
<text x="153.2" y="56.8">CN2</text>
<text x="228" y="54.6" transform="rotate(-90 228 54.6)">U34A</text>
<text x="230.6" y="55.9" transform="rotate(-90 230.6 55.9)">74LS157</text>
<text x="226.8" y="71.4">GND</text>
<text x="248.4" y="67.6">GND</text>
<text x="108.4" y="76">GND</text>
<text x="174.7" y="81.5">GND</text>
<text x="148.7" y="87.2">GND</text>
<text x="159.5" y="87">GND</text>
<text x="134.1" y="90.4">GND</text>
<text x="50.3" y="105.1">PAULA</text>
<text x="51.6" y="102.5">U3A</text>
<text x="165.1" y="107.6">TL084</text>
<text x="165.4" y="105.1">U15B</text>
<text x="247.8" y="106.6">CN3</text>
<text x="76" y="109.3">+5V</text>
<text x="247.6" y="109">RCA</text>
<text x="128.3" y="119">TL084</text>
<text x="128.5" y="116.5">U15C</text>
<text x="234.4" y="123.4">GND</text>
<text x="165.4" y="143.2">U15A</text>
<text x="165.1" y="145.7">TL084</text>
<text x="247.6" y="147.1">RCA</text>
<text x="247.8" y="144.7">CN4</text>
<text x="76.5" y="153">U28A</text>
<text x="76.8" y="155.3">1488</text>
<text x="128.5" y="154.6">U15D</text>
<text x="128.3" y="157.1">TL084</text>
<text x="234.4" y="161.5">GND</text>
</g>
<g font-size="1.8" fill="#0000c2">
<text x="168.1" y="25.4">MOUSE/JOYSTICK PORTS</text>
<text x="107.9" y="107.9">RIGHT</text>
<text x="256.1" y="116.8">RIGHT</text>
<text x="107.9" y="146">LEFT</text>
<text x="255.9" y="154.9">LEFT</text>
<text x="66" y="174">Note: LED off, Filters bypassed</text>
<text x="132.1" y="172.7">AUDIO FILTERS</text>
</g>
<g font-size=".9" fill="#008484">
<text x="199.7" y="22.9" transform="rotate(-90 199.7 22.9)">4.7K</text>
<text x="202.3" y="22.9" transform="rotate(-90 202.3 22.9)">4.7K</text>
<text x="204.8" y="22.9" transform="rotate(-90 204.8 22.9)">4.7K</text>
<text x="207.4" y="22.9" transform="rotate(-90 207.4 22.9)">4.7K</text>
<text x="209.9" y="22.9" transform="rotate(-90 209.9 22.9)">4.7K</text>
<text x="212.4" y="22.9" transform="rotate(-90 212.4 22.9)">4.7K</text>
<text x="215" y="22.9" transform="rotate(-90 215 22.9)">4.7K</text>
<text x="217.5" y="22.9" transform="rotate(-90 217.5 22.9)">4.7K</text>
<text x="123.4" y="27.3">4.7</text>
<text x="123.4" y="26">R352</text>
<text x="199.7" y="26.7" transform="rotate(-90 199.7 26.7)">RA370</text>
<text x="202.3" y="26.7" transform="rotate(-90 202.3 26.7)">RB370</text>
<text x="204.8" y="26.7" transform="rotate(-90 204.8 26.7)">RC370</text>
<text x="207.4" y="26.7" transform="rotate(-90 207.4 26.7)">RD370</text>
<text x="209.9" y="26.7" transform="rotate(-90 209.9 26.7)">RE370</text>
<text x="212.4" y="26.7" transform="rotate(-90 212.4 26.7)">RF370</text>
<text x="215" y="26.7" transform="rotate(-90 215 26.7)">RG370</text>
<text x="217.5" y="26.7" transform="rotate(-90 217.5 26.7)">RH370</text>
<text x="123.1" y="31">ER351</text>
<text x="127.8" y="31">68</text>
<text x="142.1" y="31">EC351</text>
<text x="146" y="31">470pF</text>
<text x="163.7" y="34.8">EC356</text>
<text x="163.7" y="32.3">EC355</text>
<text x="167.4" y="34.8">6800pF</text>
<text x="167.4" y="32.3">6800pF</text>
<text x="182.8" y="34.8">ER356</text>
<text x="182.8" y="32.3">ER355</text>
<text x="187.5" y="34.8">68</text>
<text x="187.5" y="32.3">68</text>
<text x="163.7" y="37.3">EC357</text>
<text x="163.7" y="39.9">EC358</text>
<text x="167.4" y="37.3">6800pF</text>
<text x="167.4" y="39.9">6800pF</text>
<text x="182.8" y="39.9">ER358</text>
<text x="182.8" y="37.3">ER357</text>
<text x="187.5" y="39.9">68</text>
<text x="187.5" y="37.3">68</text>
<text x="117.7" y="43.7">0.047uF</text>
<text x="118.3" y="42.4">C352</text>
<text x="123.1" y="46.2">ER353</text>
<text x="127.8" y="46.2">68</text>
<text x="141.9" y="46.2">EC353</text>
<text x="145.8" y="46.2">470pF</text>
<text x="224.5" y="43.7">1A</text>
<text x="224.5" y="46.3">1B</text>
<text x="231.6" y="45">1Y</text>
<text x="237.4" y="46.2">ER371</text>
<text x="242.1" y="46.2">68</text>
<text x="256.4" y="47.5">EC371</text>
<text x="260.3" y="47.5">470pF</text>
<text x="123.1" y="48.8">ER354</text>
<text x="127.8" y="48.8">68</text>
<text x="141.9" y="48.8">EC354</text>
<text x="145.8" y="48.8">470pF</text>
<text x="224.5" y="53.9">3A</text>
<text x="224.5" y="48.8">2A</text>
<text x="224.5" y="51.4">2B</text>
<text x="231.6" y="48.8">2Y</text>
<text x="231.6" y="52.6">3Y</text>
<text x="237.4" y="50">ER372</text>
<text x="237.4" y="53.8">ER373</text>
<text x="242.1" y="50">68</text>
<text x="242.1" y="53.8">68</text>
<text x="256.4" y="50">EC372</text>
<text x="256.4" y="53.8">EC373</text>
<text x="260.3" y="50">470pF</text>
<text x="260.3" y="53.8">470pF</text>
<text x="224.5" y="56.4">3B</text>
<text x="224.5" y="59">4A</text>
<text x="231.6" y="56.4">4Y</text>
<text x="237.4" y="57.7">ER374</text>
<text x="242.1" y="57.7">68</text>
<text x="256.4" y="57.7">EC374</text>
<text x="260.3" y="57.7">470pF</text>
<text x="123.4" y="62.8">4.7</text>
<text x="123.4" y="61.6">R362</text>
<text x="224.5" y="61.5">4B</text>
<text x="228.9" y="61.5" transform="rotate(-90 228.9 61.5)">G</text>
<text x="231.1" y="60.2">A/B</text>
<text x="123.1" y="66.5">ER361</text>
<text x="127.8" y="66.5">68</text>
<text x="142.1" y="66.5">EC361</text>
<text x="146" y="66.5">470pF</text>
<text x="163.7" y="70.4">EC366</text>
<text x="163.7" y="67.8">EC365</text>
<text x="167.4" y="70.4">6800pF</text>
<text x="167.4" y="67.8">6800pF</text>
<text x="182.8" y="67.8">ER365</text>
<text x="182.8" y="70.4">ER366</text>
<text x="187.5" y="67.8">68</text>
<text x="187.5" y="70.4">68</text>
<text x="46.7" y="76.8">IPL1</text>
<text x="46.7" y="75.5">IPL2</text>
<text x="58.3" y="75.5">P0Y</text>
<text x="118.3" y="78">C362</text>
<text x="163.7" y="72.9">EC367</text>
<text x="163.7" y="75.4">EC368</text>
<text x="167.4" y="72.9">6800pF</text>
<text x="167.4" y="75.4">6800pF</text>
<text x="182.8" y="75.4">ER368</text>
<text x="182.8" y="72.9">ER367</text>
<text x="187.5" y="75.4">68</text>
<text x="187.5" y="72.9">68</text>
<text x="46.7" y="78">IPL0</text>
<text x="58.3" y="78">P0X</text>
<text x="58.3" y="83.1">P1X</text>
<text x="58.3" y="80.6">P1Y</text>
<text x="118.2" y="79.2">0.1uF</text>
<text x="123.1" y="81.8">ER363</text>
<text x="127.8" y="81.8">68</text>
<text x="142.1" y="81.8">EC363</text>
<text x="146" y="81.8">470pF</text>
<text x="46.7" y="84.4">DRD15</text>
<text x="46.7" y="85.6">DRD14</text>
<text x="46.7" y="86.9">DRD13</text>
<text x="46.7" y="88.2">DRD12</text>
<text x="46.7" y="89.5">DRD11</text>
<text x="57.5" y="89.5">_INT6</text>
<text x="85.3" y="88.2">C312</text>
<text x="85.4" y="89.5">0.047uF</text>
<text x="91.7" y="88.2">C311</text>
<text x="91.7" y="89.5">0.047uF</text>
<text x="98" y="88.2">C314</text>
<text x="98.1" y="89.5">0.047uF</text>
<text x="104.4" y="88.2">C313</text>
<text x="104.4" y="89.5">0.047uF</text>
<text x="123.1" y="84.3">ER364</text>
<text x="127.8" y="84.3">68</text>
<text x="142.1" y="84.3">EC364</text>
<text x="146" y="84.3">470pF</text>
<text x="46.7" y="93.3">DRD8</text>
<text x="46.7" y="94.5">DRD7</text>
<text x="46.7" y="95.8">DRD6</text>
<text x="46.7" y="90.7">DRD10</text>
<text x="46.7" y="92">DRD9</text>
<text x="57.5" y="94.5">_INT2</text>
<text x="57.5" y="92">_INT3</text>
<text x="117.1" y="95.8">R329</text>
<text x="121.1" y="95.8">10K</text>
<text x="129.8" y="95.8">C331</text>
<text x="46.7" y="97.1">DRD5</text>
<text x="46.7" y="98.3">DRD4</text>
<text x="46.7" y="99.6">DRD3</text>
<text x="46.7" y="100.9">DRD2</text>
<text x="57.7" y="100.9">_RxD</text>
<text x="117.1" y="100.8">R339</text>
<text x="121.1" y="100.8">10K</text>
<text x="129.3" y="97">3900pF</text>
<text x="46.7" y="103.4">DRD0</text>
<text x="46.7" y="102.2">DRD1</text>
<text x="57.7" y="103.4">_TXD</text>
<text x="66.3" y="107.2">R319</text>
<text x="70.5" y="107.2">1K</text>
<text x="128.5" y="102.1">R331</text>
<text x="132.6" y="102.1">680</text>
<text x="150.1" y="106">C332</text>
<text x="150.1" y="107.3">6800pF</text>
<text x="46.7" y="109.8">RGA8</text>
<text x="46.7" y="111">RGA7</text>
<text x="46.7" y="112.3">RGA6</text>
<text x="46.7" y="113.6">RGA5</text>
<text x="56.7" y="113.6">_DKWD</text>
<text x="56.9" y="111">_DKRD</text>
<text x="128" y="112.3">3IN+</text>
<text x="128" y="109.8">3IN-</text>
<text x="131.2" y="111">3OUT</text>
<text x="139.9" y="109.7">R332</text>
<text x="143.9" y="109.7">10K</text>
<text x="150.1" y="109.7">R333</text>
<text x="154.1" y="109.7">10K</text>
<text x="164.8" y="111">2IN+</text>
<text x="164.8" y="113.6">2IN-</text>
<text x="168.1" y="112.3">2OUT</text>
<text x="219.9" y="111">R334</text>
<text x="224.2" y="111">1K</text>
<text x="229.8" y="111">ER331</text>
<text x="234.7" y="111">0</text>
<text x="237.2" y="111">6800pF</text>
<text x="237.4" y="109.7">EC331</text>
<text x="46.7" y="114.9">RGA4</text>
<text x="46.7" y="116.1">RGA3</text>
<text x="46.7" y="117.4">RGA2</text>
<text x="46.7" y="118.7">RGA1</text>
<text x="57.3" y="116.1">DKWE</text>
<text x="145" y="118.6">Q331</text>
<text x="145" y="119.9">MPF102</text>
<text x="159" y="120">C333</text>
<text x="213.6" y="114.8">C334</text>
<text x="213.6" y="116.1">22uF</text>
<text x="228.7" y="117.4">2K</text>
<text x="228.8" y="116.2">R335</text>
<text x="128.5" y="122.4">R336</text>
<text x="132.3" y="122.4">470K</text>
<text x="159" y="121.3">3900pF</text>
<text x="46.7" y="126.3">DMAL</text>
<text x="46.7" y="128.8">CCK</text>
<text x="46.7" y="131.4">CCKQ</text>
<text x="57.2" y="127.6">RIGHT</text>
<text x="57.7" y="130.1">LEFT</text>
<text x="200.8" y="127.6">10K</text>
<text x="200.9" y="126.3">R337</text>
<text x="46.7" y="133.9">_RESET</text>
<text x="129.3" y="135.1">3900pF</text>
<text x="129.8" y="133.9">C321</text>
<text x="200.8" y="137.8">10K</text>
<text x="200.9" y="136.5">R327</text>
<text x="211" y="137.8">22K</text>
<text x="211" y="136.5">R345</text>
<text x="128.5" y="140.2">R321</text>
<text x="132.6" y="140.2">680</text>
<text x="128" y="147.9">4IN-</text>
<text x="131.2" y="149.1">4OUT</text>
<text x="139.9" y="147.8">R322</text>
<text x="143.9" y="147.8">10K</text>
<text x="150.1" y="144.1">C322</text>
<text x="150.1" y="147.8">R323</text>
<text x="150.1" y="145.4">6800pF</text>
<text x="154.1" y="147.8">10K</text>
<text x="164.8" y="149.1">1IN+</text>
<text x="219.9" y="149.1">R324</text>
<text x="224.2" y="149.1">1K</text>
<text x="229.8" y="149.1">ER321</text>
<text x="234.7" y="149.1">0</text>
<text x="237.2" y="149.1">6800pF</text>
<text x="237.4" y="147.8">EC321</text>
<text x="95.4" y="155.5">2.7K</text>
<text x="95.5" y="154.3">R347</text>
<text x="128" y="150.4">4IN+</text>
<text x="164.8" y="151.7">1IN-</text>
<text x="168.1" y="150.4">1OUT</text>
<text x="213.6" y="152.9">C324</text>
<text x="213.6" y="154.2">22uF</text>
<text x="228.7" y="155.5">2K</text>
<text x="228.8" y="154.3">R325</text>
<text x="77.2" y="159.3">1A</text>
<text x="79.2" y="159.3">1Y</text>
<text x="86.6" y="158">R346</text>
<text x="90.6" y="158">10K</text>
<text x="112" y="160.5">R349</text>
<text x="116" y="160.5">33K</text>
<text x="128.5" y="160.5">R326</text>
<text x="132.3" y="160.5">470K</text>
<text x="145" y="156.7">Q321</text>
<text x="145" y="158">MPF102</text>
<text x="159" y="159.4">C323</text>
<text x="159" y="160.6">3900pF</text>
<text x="100" y="164.3">2N3906</text>
<text x="100.5" y="163.1">Q341</text>
<text x="110.7" y="167">R348</text>
<text x="110.7" y="168.2">4.7K</text>
<text x="120.9" y="168.2">C349</text>
<text x="120.9" y="169.5">0.01uF</text>
</g>
<g font-size=".9" fill="#840000">
<text x="222" y="43.2">2</text>
<text x="222" y="45.7">3</text>
<text x="234.7" y="44.5">4</text>
<text x="221.8" y="53.4">11</text>
<text x="222" y="48.3">5</text>
<text x="222" y="50.8">6</text>
<text x="234.7" y="48.3">7</text>
<text x="234.7" y="52.1">9</text>
<text x="221.8" y="55.9">10</text>
<text x="221.8" y="58.4">14</text>
<text x="234.5" y="55.9">12</text>
<text x="234.7" y="59.7">1</text>
<text x="221.8" y="61">13</text>
<text x="228.4" y="64.2" transform="rotate(-90 228.4 64.2)">15</text>
<text x="44" y="77.5">13</text>
<text x="44" y="76.2">14</text>
<text x="44" y="74.9">15</text>
<text x="61.7" y="77.5">35</text>
<text x="61.7" y="74.9">36</text>
<text x="44" y="83.8">45</text>
<text x="61.7" y="82.6">38</text>
<text x="61.7" y="80">39</text>
<text x="44" y="85.1">46</text>
<text x="44" y="86.4">48</text>
<text x="44" y="87.6">49</text>
<text x="44" y="88.9">50</text>
<text x="61.7" y="88.9">21</text>
<text x="44" y="90.2">51</text>
<text x="44" y="91.5">52</text>
<text x="44.2" y="92.7">1</text>
<text x="44.2" y="94">2</text>
<text x="44.2" y="95.3">3</text>
<text x="61.7" y="94">19</text>
<text x="61.7" y="91.5">20</text>
<text x="44.2" y="96.5">4</text>
<text x="44.2" y="97.8">5</text>
<text x="44.2" y="99.1">6</text>
<text x="44.2" y="100.3">7</text>
<text x="44.2" y="101.6">9</text>
<text x="61.7" y="100.3">44</text>
<text x="44" y="102.9">10</text>
<text x="61.7" y="102.9">43</text>
<text x="44" y="109.2">22</text>
<text x="44" y="110.5">23</text>
<text x="44" y="111.8">24</text>
<text x="44" y="113">25</text>
<text x="61.7" y="110.5">40</text>
<text x="61.7" y="113">41</text>
<text x="125.2" y="111.8">10</text>
<text x="125.5" y="109.2">9</text>
<text x="135.7" y="110.5">8</text>
<text x="162.3" y="110.5">5</text>
<text x="162.3" y="113">6</text>
<text x="172.5" y="111.8">7</text>
<text x="44" y="114.3">26</text>
<text x="44" y="115.6">27</text>
<text x="44" y="116.9">28</text>
<text x="44" y="118.1">29</text>
<text x="61.7" y="115.6">42</text>
<text x="139.5" y="114.8" transform="rotate(-90 139.5 114.8)">1</text>
<text x="144.6" y="114.8" transform="rotate(-90 144.6 114.8)">2</text>
<text x="44" y="125.7">12</text>
<text x="142" y="121.1" transform="rotate(-90 142 121.1)">3</text>
<text x="44" y="128.3">31</text>
<text x="44" y="130.8">32</text>
<text x="61.7" y="127">33</text>
<text x="61.7" y="129.6">34</text>
<text x="44" y="133.4">11</text>
<text x="125.2" y="149.9">12</text>
<text x="125.2" y="147.3">13</text>
<text x="135.4" y="148.6">14</text>
<text x="162.3" y="148.6">3</text>
<text x="172.5" y="149.9">1</text>
<text x="139.5" y="152.9" transform="rotate(-90 139.5 152.9)">1</text>
<text x="144.6" y="152.9" transform="rotate(-90 144.6 152.9)">2</text>
<text x="162.3" y="151.1">2</text>
<text x="74.7" y="158.8">2</text>
<text x="82.3" y="158.8">3</text>
<text x="97.6" y="158.8">1</text>
<text x="103.9" y="156.2">2</text>
<text x="103.9" y="161.3">3</text>
<text x="142" y="159.2" transform="rotate(-90 142 159.2)">3</text>
</g>
<g font-size=".9">
<text x="40.6" y="77.5">_IPL0</text>
<text x="40.6" y="74.9">_IPL2</text>
<text x="40.6" y="76.2">_IPL1</text>
<text x="40.6" y="83.8">DRD15</text>
<text x="40.6" y="88.9">DRD11</text>
<text x="40.6" y="87.6">DRD12</text>
<text x="40.6" y="86.4">DRD13</text>
<text x="40.6" y="85.1">DRD14</text>
<text x="40.6" y="94">DRD7</text>
<text x="40.6" y="92.7">DRD8</text>
<text x="40.6" y="91.5">DRD9</text>
<text x="40.6" y="90.2">DRD10</text>
<text x="40.6" y="95.3">DRD6</text>
<text x="40.6" y="96.5">DRD5</text>
<text x="40.6" y="100.3">DRD2</text>
<text x="40.6" y="99.1">DRD3</text>
<text x="40.6" y="101.6">DRD1</text>
<text x="40.6" y="97.8">DRD4</text>
<text x="40.6" y="102.9">DRD0</text>
<text x="40.6" y="109.2">RGA8</text>
<text x="40.6" y="111.8">RGA6</text>
<text x="40.6" y="113">RGA5</text>
<text x="40.6" y="110.5">RGA7</text>
<text x="40.6" y="118.1">RGA1</text>
<text x="40.6" y="114.3">RGA4</text>
<text x="40.6" y="115.6">RGA3</text>
<text x="40.6" y="116.9">RGA2</text>
</g>
</svg>
